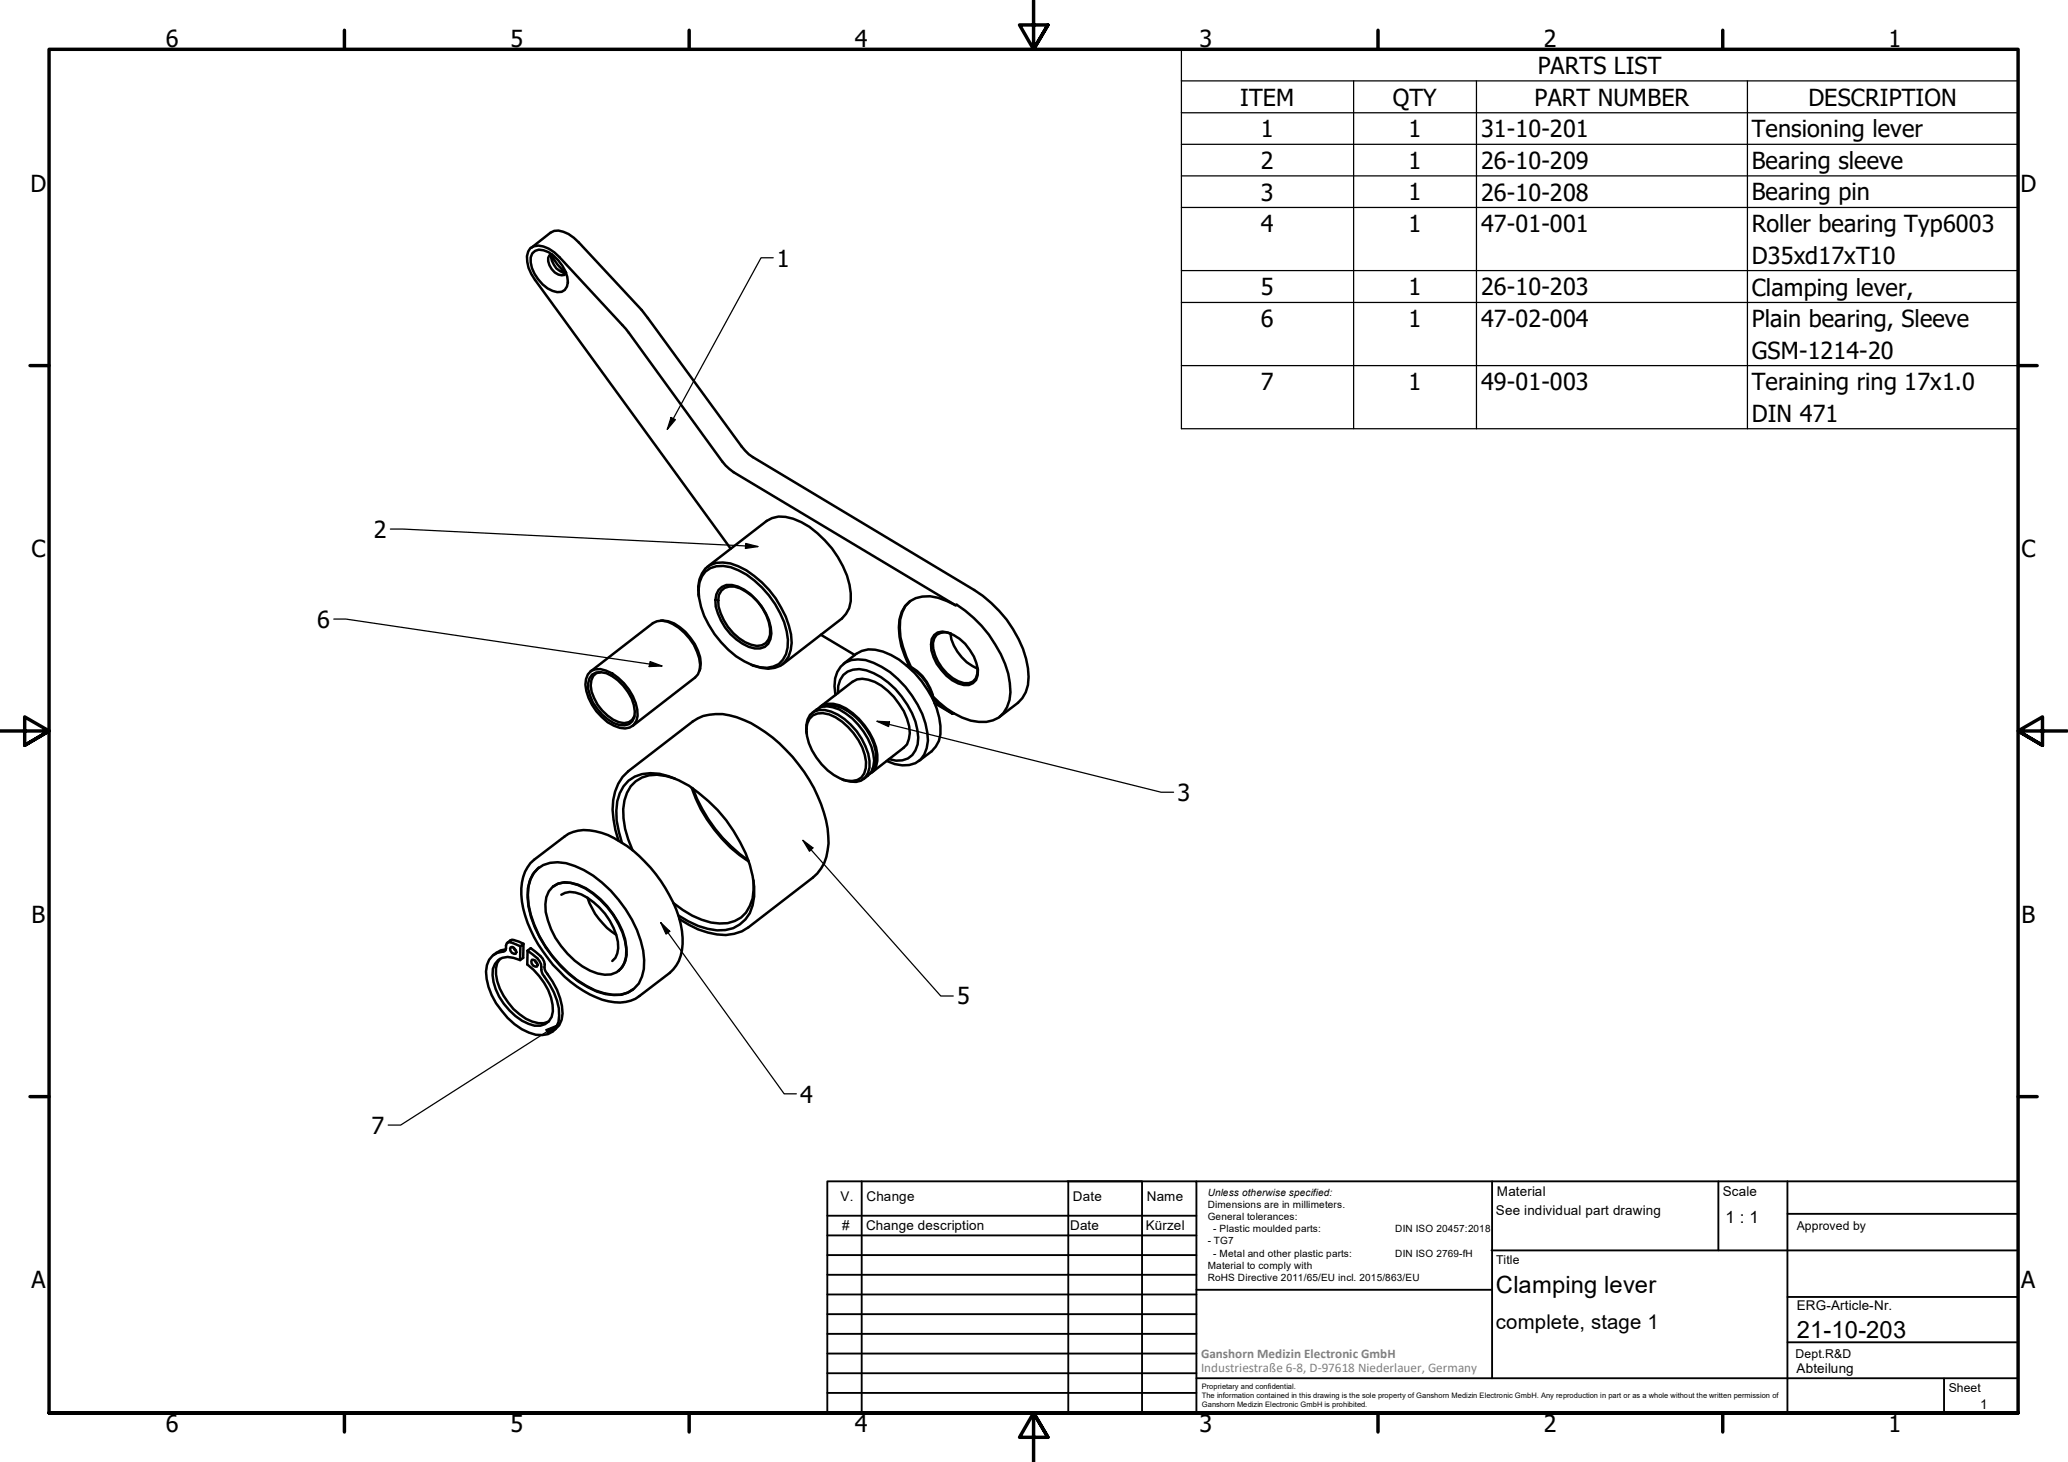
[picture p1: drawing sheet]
<svg xmlns="http://www.w3.org/2000/svg" width="420mm" height="297mm" viewBox="0 0 420 297" stroke-linecap="round" stroke-linejoin="round" font-family="sans-serif">
<!-- layer: Visible (ISO) -->
<g fill="none" stroke="#000" stroke-width=".51">
<path d="M107.9 50.3l3.9-3a3.3 3.3 0 0 1 3.7 .2l2.1 1.8 12.8 13.7 20.3 27.7 1.4 1.6 45.8 27.6a23.8 23.8 0 0 1 11 15.8 7.5 7.5 0 0 1-2.1 7.1l-3.7 2.9M108.1 51.5l.6-.5a3.6 3.6 0 0 1 3.8 .9 8 8 0 0 1 2.9 5.4 2 2 0 0 1-1 1.9 2 2 0 0 1-2.1-.1 7.6 7.6 0 0 1-4.5-6.8zM112.1 51.7l-.5 .2a2.43 2.43 0 0 0 .5 2.8 2.42 2.42 0 0 0 2.6 1.2l.3-.5M112.1 51.7a8.5 8.5 0 0 0 2.9 3.7 3.2 3.2 0 0 1-2.9-2.4l-.1-.8zM143.3 116.1a5.3 5.3 0 0 1 5.2-.9 18.1 18.1 0 0 1 10 9.4 11.5 11.5 0 0 1 1.2 8.3 4.2 4.2 0 0 1-5.3 2.7 15.8 15.8 0 0 1-9.2-6.8 15.9 15.9 0 0 1-3.3-8.9l.2-1.6 .5-1.2zM143.7 115.2l12.1-9.4a5.6 5.6 0 0 1 5.4-.4 19.1 19.1 0 0 1 10.1 9.6 13.8 13.8 0 0 1 1.5 7.2l-.3 1.4-.6 1.1-.8 1-12.1 9.3M146 119.9a3.1 3.1 0 0 1 3.9-.7 11.5 11.5 0 0 1 6.8 9.5 2.81 2.81 0 0 1-3.3 3 10.9 10.9 0 0 1-8-9.8l.1-1.1zM148.5 111.5l-39.8-54.6a6.5 6.5 0 0 1-1.4-5.8 2.37 2.37 0 0 1 3.1-1l1.1 .4 1.1 .8 1.1 .9 13.4 14.6 19.6 27 1.5 1.5 .8 .6 45.1 27h.3a24.8 24.8 0 0 1 10.5 14 9.4 9.4 0 0 1-1 7.9 5.5 5.5 0 0 1-5 1.9l-1.7-.3-1.7-.6-1.8-.9M120 136.4l12.7-9.8a3.7 3.7 0 0 1 4 .2 10.1 10.1 0 0 1 5.5 9.3l-.4 .9-.6 .7-12.7 9.8M120.1 136.3l.8-.3a6.1 6.1 0 0 1 4.7 1.7 10.2 10.2 0 0 1 3.9 7.8 2.68 2.68 0 0 1-3.6 2.4 10.5 10.5 0 0 1-7-8.8l.2-1.1 .3-1zM120.3 137.1a3.6 3.6 0 0 1 4 .2 9.9 9.9 0 0 1 4.7 7.2 2.42 2.42 0 0 1-3.1 2.8 9.6 9.6 0 0 1-6.4-7.3v-1.2l.3-1zM122 136.6a2.26 2.26 0 0 0-2 2.7 9.2 9.2 0 0 0 5.7 7.4 2.3 2.3 0 0 0 3.2-1.2"/>
<path d="M134.2 126.1a5.4 5.4 0 0 1 3.9 1.3 10.3 10.3 0 0 1 4.3 7.3l-.3 1.6M142 121.3a7 7 0 0 1 1.3-5.8 5.2 5.2 0 0 1 5.1-1 18.3 18.3 0 0 1 10.3 8.9 15.5 15.5 0 0 1 2.1 7.2 5.5 5.5 0 0 1-2.2 4.6 6.5 6.5 0 0 1-5.9-.1M146.6 120a3.2 3.2 0 0 1 3.8-.4 10.5 10.5 0 0 1 6.1 9.4 2.62 2.62 0 0 1-3.9 2 10.8 10.8 0 0 1-6.6-7.8v-2.3zM166.8 129l6.9 4.1M171.4 134.9l2.6-2.1a5.6 5.6 0 0 1 5.4-.4 19.2 19.2 0 0 1 11.7 15.1 5.6 5.6 0 0 1-1.8 5.1l-2.6 2M184.1 135.1a8.8 8.8 0 0 1 5.6 7.2M184.3 135.2a9.5 9.5 0 0 1 5.2 6.9M184.9 122.2a6.5 6.5 0 0 0-2.1 5.4 19.3 19.3 0 0 0 2.3 8M189.8 129l.7-.5a5 5 0 0 1 4.4 1.3 10.7 10.7 0 0 1 3.8 6.3 2.62 2.62 0 0 1-1.1 2.7 2.62 2.62 0 0 1-2.9 .1 10.4 10.4 0 0 1-5.5-6.8l.1-2.3zM193.1 128.7a9.3 9.3 0 0 0 5.5 7.2M193.2 128.7a2.47 2.47 0 0 0-3.7 2 9 9 0 0 0 6.3 8.1 2.14 2.14 0 0 0 2.8-1.9v-1.1M194.2 123a10.2 10.2 0 0 0-8.1-1.5 5.3 5.3 0 0 0-3.3 4.3 14.2 14.2 0 0 0 1 7.5l.9 2.1"/>
<path d="M137.1 158.2a8.2 8.2 0 0 0-7.9 .5 8.1 8.1 0 0 0-2.5 7.6l.3 2.1 .6 2.1 .9 2.3M163.9 149.1a5.2 5.2 0 0 1 .7-3.9 3.7 3.7 0 0 1 4.2-.6 13.1 13.1 0 0 1 7.9 10 3.5 3.5 0 0 1-2.8 4.3l-1.2-.1-1.7-.5M164.5 146a3.3 3.3 0 0 1 4-.9 12.6 12.6 0 0 1 7.5 9.7 3.2 3.2 0 0 1-2.8 3.9 8.1 8.1 0 0 1-6.3-3.4 11.6 11.6 0 0 1-3.1-7.2l.2-1.1zM165 144.8a3.8 3.8 0 0 1 4.2-1.1 12.7 12.7 0 0 1 7.8 8 6 6 0 0 1 0 5.1l-1.5 1.5M166.3 143.9a3.9 3.9 0 0 1 4.3-.6 13.6 13.6 0 0 1 7.6 10 3.7 3.7 0 0 1-1.5 4M166.7 143.6l6.5-5.1a4.4 4.4 0 0 1 4.5 0 13.9 13.9 0 0 1 7 9.1l.1 1.4-.1 1.2-.4 1-.7 .7-6.6 5.1M167.5 143.5a5.9 5.9 0 0 1 4.9 1.1 13.1 13.1 0 0 1 5.5 8.1l.1 1.3-.2 1.2-.5 1M169.7 141.2a6.2 6.2 0 0 1 2.1-6.6 6.4 6.4 0 0 1 5.7 .1 19.5 19.5 0 0 1 10.9 14.1 6.5 6.5 0 0 1-1.4 5.6 5.4 5.4 0 0 1-5.2 .8l-1.7-.6M170.2 140.8a4.2 4.2 0 0 1 5.8-4.6 16.5 16.5 0 0 1 10.4 12.1 5.3 5.3 0 0 1-1.9 5.8l-1.2 .4h-1.2l-1.5-.3M189.5 141.5l2.8 2.4 1.4 1M189.6 142l1.3 1.1 2.6 1.9M189.9 142.9l3.5 2.1 .3-.1"/>
<path d="M107.8 175.4l6.9-5.4a7.9 7.9 0 0 1 7.5-.8 26.9 26.9 0 0 1 14.6 14.2 15.9 15.9 0 0 1 1.5 10.8 7.1 7.1 0 0 1-2.2 3.5l-6.2 4.7a7.9 7.9 0 0 1-7.5 .7 24.8 24.8 0 0 1-12.1-9.8 21.8 21.8 0 0 1-4.4-12.8 8.7 8.7 0 0 1 1.9-5.1zM109.2 176.5a7 7 0 0 1 7.6-.6 24.4 24.4 0 0 1 13.4 15.2 11.2 11.2 0 0 1-.4 8.7 6.1 6.1 0 0 1-6.7 2.2 20.1 20.1 0 0 1-10.7-7.5 21.7 21.7 0 0 1-5.2-12.2 7 7 0 0 1 2-5.8zM109.5 176.3a6.9 6.9 0 0 0-2.2 5.5 22 22 0 0 0 6.4 14.1 18.1 18.1 0 0 0 10.7 6.2h1.6l1.4-.4 1.3-.7M125.7 170.8a17.6 17.6 0 0 1-.7-10l.6-1.6 .9-1.4 1.1-1.1 13.1-10.1a9.8 9.8 0 0 1 9-.9 29 29 0 0 1 14.7 12.7 25.3 25.3 0 0 1 3.9 13 8.8 8.8 0 0 1-3.1 6.9l-13.1 10.1a9.1 9.1 0 0 1-8.3 1.1l-1.9-.7-3.9-2.1M126.4 171.2a14.8 14.8 0 0 1-.5-10.1 6.3 6.3 0 0 1 6.2-4 15.8 15.8 0 0 1 9.8 4 30 30 0 0 1 11 16.9 11.7 11.7 0 0 1-.6 7.5 6.8 6.8 0 0 1-6.6 3.5 16.5 16.5 0 0 1-7.9-3M140.5 160.1a29.6 29.6 0 0 0 11.6 15M140.8 160.2a30.5 30.5 0 0 0 11.2 14.6M153.1 178.9a8.9 8.9 0 0 1-1.5 6.5 6.3 6.3 0 0 1-5.4 2.2 16 16 0 0 1-9.4-4.1M101.6 194.8a4.8 4.8 0 0 0-.6 4.6 13.1 13.1 0 0 0 7.1 8.2l1.3 .3h1.1l.9-.3M102.7 192.9l-1 .2-1.5 .9M103.1 191.6l.9-.7 1.4 .4 1 .5M103.8 192.5a.98 .98 0 0 1 1 1.3 .94 .94 0 0 1-.9-.4 .94 .94 0 0 1-.1-.9z"/>
<path d="M104.3 192.5l.5 .7M105.7 192.3l-1.9-.9h-.5a1.75 1.75 0 0 0-.6 1.6l-.2 .3a3.8 3.8 0 0 0-3.8 4.1 14.9 14.9 0 0 0 8.7 12.4 5 5 0 0 0 4.9-.2l.7-.8a7.1 7.1 0 0 0 .2-5.6 18 18 0 0 0-3-5.3l-.2-.9a2.56 2.56 0 0 0-.8-2.3l-2-1.5M105.7 192.3l.7-.5-.1 2.8-.6 .5M105.7 192.3v2.8M107.2 193.2l.6-.6a6.4 6.4 0 0 1 2.8 2.8l.1 .5a1.99 1.99 0 0 0 .5 2 14 14 0 0 1 3.1 8 4 4 0 0 1-2.1 3.7M107.2 193.2l-.1 2.7a12.7 12.7 0 0 1 5.2 9.6 3.2 3.2 0 0 1-4.9 2.5 12.5 12.5 0 0 1-7.3-9.9 3.1 3.1 0 0 1 4.2-3.5l1.4 .5M108.1 195a1.06 1.06 0 0 1 1 1.4 .96 .96 0 0 1-1-.4 .96 .96 0 0 1 0-1zM108.6 195.1l.6 .7M112.3 180.2a4.9 4.9 0 0 1 5.1-.4 17.1 17.1 0 0 1 9.9 13.1 4.5 4.5 0 0 1-3.2 5.1 8.4 8.4 0 0 1-5.8-1.7 17.7 17.7 0 0 1-7.4-11 5.5 5.5 0 0 1 1.4-5.1zM112.4 180.1a4.4 4.4 0 0 1 3.6-.7 15.1 15.1 0 0 1 9.6 8 11 11 0 0 1 1.5 7.8l-.6 1.2-.8 .9M114 181.8a4 4 0 0 1 4.1-.1 13.7 13.7 0 0 1 7.4 9.7 4 4 0 0 1-1.1 3.8M119.4 182.4a14.6 14.6 0 0 0 5.8 7.5"/>
</g>
<!-- layer: Symbol (ISO) -->
<g fill="none" stroke="#000" stroke-width=".25">
<path d="M240 16.4v-6.4h170v6.4M240 16.4h170v6.5M240 16.4v70.7h170v-64.2M275 16.4v70.7M300 16.4v70.7M355 16.4v70.7M240 22.9h170M240 29.3h170M240 35.7h170M157.1 52.4h-2.5l-19 34.8M240 42.1h170M240 55h170"/>
<path d="M240 61.5h170M240 74.3h170M136.3 84.8l.9 .5-1.6 1.9zM79.3 107.5h2.6l72.1 3.5M151.5 110.4l2.5 .6-2.6 .4zM67.8 125.8h2.5l64.2 9.5M132.1 134.4l2.4 .9-2.6 .1zM178.2 146.5l2.5 .2-.2 .9zM178.2 146.5l57.7 14.5h2.5M163.1 170.7l2.1 1.6-.7 .7zM163.1 170.7l28 31.7h2.6M134.2 187.4l1.9 1.8-.8 .6z"/>
<path d="M134.2 187.4l25.1 34.8h2.5M110.9 209.2l2.3-.9-1.8 1.7zM113.2 208.3l-31.8 20.3h-2.5"/>
</g>
<!-- layer: Border (ISO) -->
<g fill="none" stroke="#000" stroke-width=".7">
<path d="M70 6.1v3.9M140 6.1v3.9M210 0v10l-2.9-4.9h5.8l-2.9 4.9 2.9-4.9M280 6.1v3.9M350 6.1v3.9M6.1 74.3h3.9M410 74.3h3.9M0 148.5h10l-5-2.8v5.7l5-2.9-5 2.9M420 148.5h-10l5-2.8v5.7l-5-2.9 5 2.9M6.1 222.8h3.9M410 222.8h3.9M10 287.1v-277.1h400v277.1h-400h400"/>
<path d="M70 287.1v3.8M140 287.1v3.8M212.9 292l-2.9-4.9 2.9 4.9h-5.8l2.9-4.9v9.9M280 287.1v3.8M350 287.1v3.8"/>
</g>
<!-- layer: TitleBlock -->
<g fill="none" stroke="#000" stroke-width=".38">
<path d="M168.1 251h75M168.1 247h75M168.1 255h75M168.1 259h75M175.1 240v47M216.9 240h15M217 240v47M232 240v47M243.1 240.1v46.9h-75v-47h241.9v47.1h-167M303 254h107M303.1 240v40M349.1 240v14"/>
<path d="M363.2 240v47.1M363.2 246.6h46.8M168.1 271h75M168.1 263h75M168.1 267h75M168.1 275h75M168.1 279h75M243.1 262.1h60M363.2 272.7h46.8M363.2 263.5h46.8M168.1 283h75M216.9 287h15"/>
<path d="M243.1 280h166.9M395 280.1v7"/>
</g>
<!-- layer: Symbol (ISO) -->
<path d="M136.3 84.8l.9 .5-1.6 1.9zM151.5 110.4l2.5 .6-2.6 .4zM132.1 134.4l2.4 .9-2.6 .1zM178.2 146.5l2.5 .2-.2 .9zM163.1 170.7l2.1 1.6-.7 .7zM134.2 187.4l1.9 1.8-.8 .6zM110.9 209.2l2.3-.9-1.8 1.7z" fill="#000"/>
<g font-size="4.8">
<text x="33.7" y="9.6">6</text>
<text x="103.7" y="9.6">5</text>
<text x="173.7" y="9.6">4</text>
<text x="243.7" y="9.6">3</text>
<text x="313.7" y="9.6">2</text>
<text x="383.7" y="9.6">1</text>
<text x="312.4" y="15">PARTS LIST</text>
<text x="252" y="21.4">ITEM</text>
<text x="283" y="21.4">QTY</text>
<text x="311.8" y="21.4">PART NUMBER</text>
<text x="367.4" y="21.4">DESCRIPTION</text>
<text x="256.2" y="27.9">1</text>
<text x="286.2" y="27.9">1</text>
<text x="300.9" y="27.9">31-10-201</text>
<text x="355.9" y="27.9">Tensioning lever</text>
<text x="256.2" y="34.3">2</text>
<text x="286.2" y="34.3">1</text>
<text x="300.9" y="34.3">26-10-209</text>
<text x="355.9" y="34.3">Bearing sleeve</text>
<text x="6.2" y="38.9">D</text>
<text x="256.2" y="40.8">3</text>
<text x="286.2" y="40.7">1</text>
<text x="300.9" y="40.8">26-10-208</text>
<text x="355.9" y="40.7">Bearing pin</text>
<text x="410.5" y="38.9">D</text>
<text x="256.2" y="47.1">4</text>
<text x="286.2" y="47.1">1</text>
<text x="300.9" y="47.2">47-01-001</text>
<text x="355.9" y="47.2">Roller bearing Typ6003</text>
<text x="355.9" y="53.6">D35xd17xT10</text>
<text x="157.9" y="54.2">1</text>
<text x="256.2" y="60">5</text>
<text x="286.2" y="60">1</text>
<text x="300.9" y="60">26-10-203</text>
<text x="355.9" y="60.1">Clamping lever,</text>
<text x="256.2" y="66.4">6</text>
<text x="286.2" y="66.4">1</text>
<text x="300.9" y="66.4">47-02-004</text>
<text x="355.9" y="66.5">Plain bearing, Sleeve</text>
<text x="355.9" y="72.9">GSM-1214-20</text>
<text x="256.2" y="79.2">7</text>
<text x="286.2" y="79.2">1</text>
<text x="300.9" y="79.3">49-01-003</text>
<text x="355.9" y="79.3">Teraining ring 17x1.0</text>
<text x="355.9" y="85.7">DIN 471</text>
<text x="6.4" y="113.1">C</text>
<text x="75.9" y="109.3">2</text>
<text x="410.7" y="113.1">C</text>
<text x="64.5" y="127.6">6</text>
<text x="239.2" y="162.7">3</text>
<text x="6.4" y="187.4">B</text>
<text x="410.7" y="187.4">B</text>
<text x="194.4" y="204.1">5</text>
<text x="162.6" y="224">4</text>
<text x="75.5" y="230.3">7</text>
<text x="6.4" y="261.7">A</text>
<text x="303.9" y="262.7">Clamping lever</text>
<text x="410.7" y="261.7">A</text>
<text x="365.1" y="271.9">21-10-203</text>
<text x="33.7" y="290.9">6</text>
<text x="103.7" y="290.9">5</text>
<text x="173.7" y="290.9">4</text>
<text x="243.7" y="290.9">3</text>
<text x="313.7" y="290.9">2</text>
<text x="383.7" y="290.9">1</text>
</g>
<text font-size="4.1" x="303.9" y="270.1">complete, stage 1</text>
<text font-size="3.4" x="350.6" y="248.5">1 : 1</text>
<g font-size="2.7">
<text x="170.8" y="244">V.</text>
<text x="176" y="244">Change</text>
<text x="218" y="244">Date</text>
<text x="233" y="244">Name</text>
<text x="304.1" y="243">Material</text>
<text x="350" y="243.1">Scale</text>
<text x="171.1" y="249.9">#</text>
<text x="176" y="249.9">Change description</text>
<text x="217.4" y="250">Date</text>
<text x="232.8" y="250">Kürzel</text>
<text x="303.9" y="246.8">See individual part drawing</text>
<text x="365.1" y="266.1">ERG-Article-Nr.</text>
<text x="365" y="279">Abteilung</text>
<text x="402.3" y="286.2">1</text>
</g>
<g font-size="2.7" fill="#808080">
<text x="244" y="275.8">Ganshorn Medizin Electronic GmbH</text>
<text x="244" y="278.7">Industriestraße 6-8, D-97618 Niederlauer, Germany</text>
</g>
<g font-size="2.5">
<text x="365.1" y="249.9">Approved by</text>
<text x="304" y="256.8">Title</text>
<text x="364.8" y="275.8">Dept.R&amp;D</text>
<text x="395.9" y="282.9">Sheet</text>
</g>
<g font-size="2">
<text x="245.4" y="242.9">Unless otherwise specified:</text>
<text x="245.4" y="245.4">Dimensions are in millimeters.</text>
<text x="245.4" y="247.9">General tolerances:</text>
<text x="246.5" y="250.4">- Plastic moulded parts:</text>
<text x="283.5" y="250.4">DIN ISO 20457:2018</text>
<text x="245.4" y="252.8">- TG7</text>
<text x="245.4" y="257.9">Material to comply with</text>
<text x="246.5" y="255.4">- Metal and other plastic parts:</text>
<text x="283.5" y="255.4">DIN ISO 2769-fH</text>
<text x="245.4" y="260.3">RoHS Directive 2011/65/EU incl. 2015/863/EU</text>
</g>
<g font-size="1.5">
<text x="244.2" y="282.2">Proprietary and confidential.</text>
<text x="244.2" y="284">The information contained in this drawing is the sole property of Ganshorn Medizin Electronic GmbH. Any reproduction in part or as a whole without the written permission of</text>
<text x="244.2" y="285.8">Ganshorn Medizin Electronic GmbH is prohibited.</text>
</g>
</svg>
